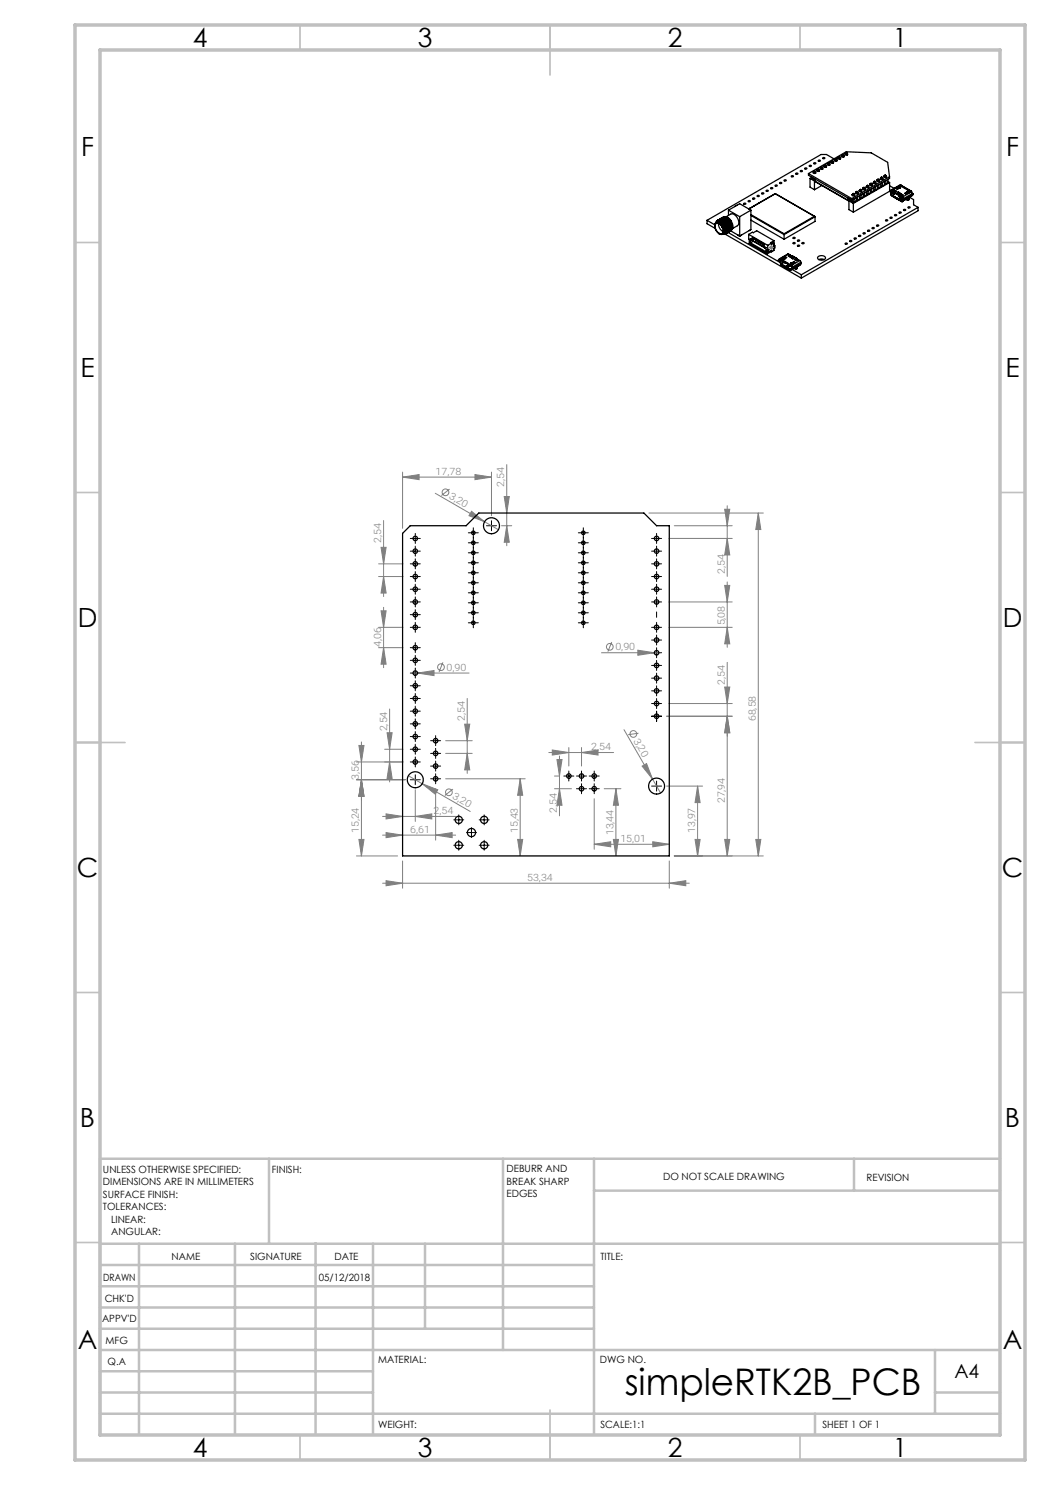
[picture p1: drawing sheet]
<svg xmlns="http://www.w3.org/2000/svg" width="210mm" height="297mm" viewBox="0 0 210 297" stroke-linecap="round" stroke-linejoin="round" font-family="sans-serif">
<g fill="none" stroke="#808080" stroke-width=".2">
<path d="M153.8 49.5h1M153.9 49.1l.7 .8M154.3 49v1M154.6 49.1l-.7 .8M80.5 95.4l3.3-.5v1zM80.5 94.4v11.3M80.5 95.4h17.8M87.1 98.7l12.6 7.2M89.9 97.8l-1.6 1.3M95 94.9l3.3 .5-3.3 .5zM98.3 94.4v8.7M100.8 99.3h1.1l-.5 3.3z"/>
<path d="M101.4 92.9v16.2M75.7 115.3h4.9M75.7 112.8h4.9M76.2 109.5h1l-.5 3.3zM76.7 104.1v15.2M76.7 115.3l.5 3.3h-1zM94.3 102.3l2.6 2-3.1-1.2zM100.3 105.1h2.1M101.4 105.1l.5 3.4h-1.1zM129.8 102.6h22.9M133.8 107.7h12.6M134.9 105.1h11.5"/>
<path d="M144.9 117.1h1.1l-.6 3.3zM144.9 101.8h1.1l-.6 3.3zM145.4 101.1v14.2M145.4 116.4v13.1M145.4 107.7l.6 3.3h-1.1zM151.7 102.6v68.6M151.7 102.6l.5 3.3h-1zM75.7 125.5h4.9M75.7 129.5h4.9M76.2 122.2h1l-.5 3.3zM76.7 121.5v12M76.7 129.5l.5 3.3h-1z"/>
<path d="M82.6 134.6h11.2M83.5 134.6l3.3-.5v1zM88.6 132.5l-.8 1.9M93.4 139.7v15M120.3 130.5h11.5M122.3 128.4l-.7 1.9M127.6 130l3.3 .5-3.3 .6zM133.8 125.5h12.6M133.8 120.4h12.6M144.9 137.4h1.1l-.6 3.3zM145.4 132.5v38.7M145.4 125.5l.6 3.3h-1.1z"/>
<path d="M71.3 152.4h9.3M71.3 155.9h9.8M71.8 149.1h1l-.5 3.3zM72.3 148.4v22.8M72.3 155.9l.5 3.4h-1zM76.9 149.9h3.7M77.4 146.6h1l-.5 3.3zM77.9 141.8v14.6M77.9 152.4l.5 3.3h-1zM81.7 155.1l12.4 7.2M83.1 157.9v6.4M84.4 156.7l3.2 1.3-.6 .8z"/>
<path d="M87.1 157.8v10.2M89.1 155.8h15.9M89.1 148.1h5.3M89.1 150.7h5.3M90.6 157.8l-1.6 1.3M92.9 144.8h1.1l-.6 3.3zM93.4 150.7l.6 3.3h-1.1zM104 155.8v15.4M104 155.8l.5 3.3h-1zM109.8 150.5h12.9M110.5 150l3.3 .5-3.3 .5zM110.9 157.7h3.4"/>
<path d="M110.9 155.2h.9M111.4 151.9h1l-.5 3.3zM111.9 151.2v12M111.9 157.7l.5 3.3h-1zM113.8 149.5v3.7M116.3 150.5l3.3-.5v1zM116.3 149.5v3.7M118.8 159.7v10.2M120.8 157.7h3.4M123.2 157.7v13.5M123.2 157.7l.5 3.3h-1zM124.8 145.9l5.7 9.9"/>
<path d="M127.7 146.6l-2.1 .3M128.4 153.2l.9-.5 1.2 3.1zM130.5 155.8l1.6 2.8M133.3 143.2h13.1M133.3 157.2h7.2M133.8 140.7h12.6M139.5 157.2v14M139.5 157.2l.5 3.3h-1zM145.4 143.2l.6 3.4h-1.1zM71.3 171.2h8.2M71.8 167.9h1l-.5 3.3zM76.5 176.6h61.4"/>
<path d="M76.5 163.3h14.7M76.5 167h14.6M77.2 176.1l3.3 .5-3.3 .6zM77.2 162.8l3.3 .5-3.3 .5zM77.2 166.5l3.3 .5-3.3 .5zM80.5 172.2v5.4M83.1 163.3l3.3-.5v1zM87.1 167l3.3-.5v1zM103.5 167.9h1l-.5 3.3zM118.8 168.9l3.3-.6v1.1zM118.8 168.9h15.1M122.7 167.9h1l-.5 3.3z"/>
<path d="M130.6 168.3l3.3 .6-3.3 .5zM133.9 176.6l3.3-.5v1.1zM133.9 172.2v5.4M139 167.9h1l-.5 3.3zM144.9 167.9h1.1l-.6 3.3zM151.2 167.9h1l-.5 3.3zM152.7 171.2h-17.8"/>
<circle cx="89.1" cy="98.5" r=".67"/>
<circle cx="88.2" cy="133.4" r=".67"/>
<circle cx="122" cy="129.4" r=".67"/>
<circle cx="89.8" cy="158.5" r=".67"/>
<circle cx="126.7" cy="146.8" r=".67"/>
</g>
<path d="M131.3 123.5v-1.1" fill="none" stroke="#000" stroke-width=".2" stroke-dasharray="15.2 1.3 1.3 1.3"/>
<g fill="none" stroke="#000" stroke-width=".2">
<path d="M82.1 117.8h2M82.1 115.3h2M82.1 112.8h2M82.1 110.2h2M82.1 107.7h2M83.1 106.7v2M83.1 109.2v2M83.1 111.8v2M83.1 114.3v2M83.1 116.8v2M83.1 119.4v2M93.7 112.6h2"/>
<path d="M93.7 114.6h2M93.7 116.6h2M93.7 118.6h2M93.7 108.6h2M93.7 106.6h2M93.7 110.6h2M94.7 105.6v20M97.3 105.1h2M98.3 104.1v2M115.7 112.6h2M115.7 114.6h2M115.7 116.6h2"/>
<path d="M115.7 118.6h2M115.7 108.6h2M115.7 106.6h2M115.7 110.6h2M116.7 105.6v20M130.3 117.8h2M130.3 115.3h2M130.3 112.8h2M130.3 110.2h2M130.3 107.7h2M131.3 106.7v2M131.3 109.2v2"/>
<path d="M131.3 111.8v2M131.3 114.3v2M131.3 116.8v2M131.3 119.4v2M82.1 125.5h2M82.1 120.4h2M82.1 139.7h2M82.1 137.2h2M82.1 134.6h2M82.1 132.1h2M82.1 129.5h2M82.1 122.9h2"/>
<path d="M83.1 121.9v2M83.1 124.5v2M83.1 128.5v2M83.1 131.1v2M83.1 133.6v2M83.1 136.2v2M83.1 138.7v2M93.7 124.6h2M93.7 122.6h2M93.7 120.6h2M115.7 124.6h2M115.7 122.6h2"/>
<path d="M115.7 120.6h2M130.3 138.2h2M130.3 135.6h2M130.3 133.1h2M130.3 130.5h2M130.3 128h2M130.3 125.5h2M130.3 120.4h2M131.3 124.5v2M131.3 127v2M131.3 129.5v2M131.3 132.1v2"/>
<path d="M131.3 134.6v2M131.3 137.2v2M131.3 139.7v2M82.1 155.9h2M82.1 149.9h2M82.1 152.4h2M82.1 147.3h2M82.1 144.8h2M82.1 142.2h2M83.1 141.2v2M83.1 143.8v2M83.1 146.3v2"/>
<path d="M83.1 148.9v2M83.1 151.4v2M83.1 154.9v2M86.1 155.8h2M86.1 153.2h2M86.1 150.7h2M86.1 148.1h2M87.1 147.1v2M87.1 149.7v2M87.1 152.2v2M87.1 154.8v2M112.8 155.2h2"/>
<path d="M113.8 154.2v2M115.3 157.7h2M115.3 155.2h2M116.3 154.2v2M116.3 156.7v2M117.8 157.7h2M117.8 155.2h2M118.8 154.2v2M118.8 156.7v2M130.3 157.2h2M130.3 140.7h2M130.3 143.2h2"/>
<path d="M131.3 142.2v2M131.3 156.2v2M90.8 169.1h2M90.8 164h2M91.8 163v2M91.8 168.1v2M93.3 166.5h2M94.3 165.5v2M95.8 169.1h2M95.8 164h2M96.8 163v2M96.8 168.1v2"/>
</g>
<g fill="none" stroke="#c0c0c0" stroke-width=".35">
<path d="M60 5v5M110 5v10M160 5v5M15 48.5h5M200 48.5h5M15 98.5h5M200 98.5h5M15 148.5h10M195 148.5h10M15 198.5h5M200 198.5h5M15 248.5h5"/>
<path d="M200 248.5h5M60 287v5M110 282v10M160 287v5"/>
</g>
<g fill="none" stroke="#c0c0c0" stroke-width=".5">
<path d="M53.8 231.8v17M100.6 231.8v38.2M118.8 231.8v55.2M118.8 238.1h81.2M170.8 231.8v6.3M200 231.8h-180v55.2M20 248.8h180M20 257.3h98.8M20 253h98.8M27.8 248.8v38.2M47 248.8v38.2M63.1 248.6v38.3"/>
<path d="M74.6 248.8v38.2M85 248.8v17M20 265.8h98.8M20 261.5h98.8M20 278.5h54.6M20 274.3h54.6M20 270h180M187 278.5h13M187 270v12.8M20 282.8h180M163 282.8v4.2"/>
</g>
<path d="M15 5h190v287h-190zM20 10h180v277h-180z" fill="none" stroke="#c0c0c0" stroke-width=".7"/>
<g fill="#808080">
<path d="M128.4 153.2l.9-.5 1.2 3.1z"/>
<path d="M94.3 102.3l2.6 2-3.1-1.2z"/>
<path d="M127.6 130l3.3 .5-3.3 .6z"/>
<path d="M83.5 134.6l3.3-.5v1z"/>
<path d="M84.4 156.7l3.2 1.3-.6 .8z"/>
<path d="M116.3 150.5l3.3-.5v1zM110.5 150l3.3 .5-3.3 .5zM83.1 163.3l3.3-.5v1zM77.2 162.8l3.3 .5-3.3 .5zM95 94.9l3.3 .5-3.3 .5zM80.5 95.4l3.3-.5v1zM87.1 167l3.3-.5v1zM77.2 166.5l3.3 .5-3.3 .5z"/>
<path d="M118.8 168.9l3.3-.6v1.1zM130.6 168.3l3.3 .6-3.3 .5z"/>
<path d="M77.2 176.1l3.3 .5-3.3 .6zM133.9 176.6l3.3-.5v1.1z"/>
<path d="M145.4 143.2l.6 3.4h-1.1zM144.9 137.4h1.1l-.6 3.3zM145.4 125.5l.6 3.3h-1.1zM144.9 117.1h1.1l-.6 3.3zM145.4 107.7l.6 3.3h-1.1zM144.9 101.8h1.1l-.6 3.3zM76.7 129.5l.5 3.3h-1zM76.2 122.2h1l-.5 3.3zM77.9 152.4l.5 3.3h-1zM77.4 146.6h1l-.5 3.3zM76.7 115.3l.5 3.3h-1zM76.2 109.5h1l-.5 3.3zM101.4 105.1l.5 3.4h-1.1zM100.8 99.3h1.1l-.5 3.3z"/>
<path d="M151.2 167.9h1l-.5 3.3zM151.7 102.6l.5 3.3h-1zM139 167.9h1l-.5 3.3zM139.5 157.2l.5 3.3h-1z"/>
<path d="M145.4 143.2l.6 3.4h-1.1zM144.9 167.9h1.1l-.6 3.3zM123.2 157.7l.5 3.3h-1zM122.7 167.9h1l-.5 3.3zM111.4 151.9h1l-.5 3.3zM111.9 157.7l.5 3.3h-1zM72.3 155.9l.5 3.4h-1zM71.8 167.9h1l-.5 3.3zM104 155.8l.5 3.3h-1zM103.5 167.9h1l-.5 3.3zM92.9 144.8h1.1l-.6 3.3zM93.4 150.7l.6 3.3h-1.1zM71.8 149.1h1l-.5 3.3zM72.3 155.9l.5 3.4h-1z"/>
</g>
<g fill="none" stroke="#000" stroke-width=".25">
<path d="M150.5 39.7l.2-.1 .3 .1-.3 .1zM151.4 39.1h.3l.2 .1-.3 .1zM152.3 38.6h.3l.2 .1-.3 .1zM153.2 38.1l.3-.1 .2 .2-.3 .1zM154.1 37.6l.3-.1 .2 .1-.3 .2zM155 37.1l.3-.1 .2 .1-.4 .1zM155.1 38.7v.1M155.1 38.7l7.9 4.6M155.1 38.7l-5.4 3.1M155.9 36.6l.2-.1 .3 .1-.3 .1zM156.8 36h.3l.2 .1-.4 .1zM158.3 35.2l.2-.1 .2 .2-.3 .1z"/>
<path d="M159.2 34.7l.3-.1 .1 .1-.3 .2zM160.1 34.2l.3-.1 .1 .1-.3 .1zM161 33.6h.2l.2 .1-.3 .1zM161.7 34.7v.3l8.7 5M161.7 34.7l8.7 5M161.7 34.7l7.5-4.3 5 .2 3.3 1.9 .4 2.9M161.9 33.1h.2l.2 .1-.3 .1zM162 35.7l.9 .5M162 35.7v1.7l.9 .5M162.3 35.4v.4l.5 .2M162.3 35.5l-.3 .2M162.7 34.4v.3h.4"/>
<path d="M162.7 34.4h.1M162.7 34.4l.2 .1 .2-.1M162.7 34.4v.1M162.8 32.6l.2-.1 .2 .2-.3 .1zM162.8 36h.1M162.8 35.7v.3M162.8 34.3l-.1 .1M162.8 34.3h.1M162.8 34.3h.2M162.9 34.3v.3M162.9 36.2v1.7M162.9 36.2l.1 .1"/>
<path d="M162.9 36.2l6.7 3.9M162.9 35.8v.4M162.9 36.2h.1M163 34.5l.1 .2M163 34.3h-.1M163 34.3l.1 .1M163.1 34.4l.1 .1-.1 .2M163.1 34.4v.1M163.4 34v.2h.4M163.4 34h.1M163.4 34l.2 .1 .2-.1M163.4 34v.1"/>
<path d="M163.5 33.8h.2M163.5 33.8l-.1 .2M163.5 33.8l.1 .1M163.6 33.9v.3M163.6 32.1l.3-.1 .2 .1-.2 .2zM163.7 34.1l.1 .1M163.7 33.8l-.1 .1M163.7 33.8l.1 .2M163.8 34l.1 .1-.1 .1M163.8 34v.1M164.1 33.6v.2h.4M164.1 33.6h.1"/>
<path d="M164.1 33.5l.2 .1 .2-.1M164.1 33.5v.2M164.2 33.4h.2M164.2 33.4l-.1 .1M164.2 33.4l.1 .1M164.3 33.5v.3M164.4 37.1l-1.5 .8M164.4 33.7l.1 .1M164.4 33.4l-.1 .1M164.4 33.4l.1 .1M164.5 33.6l.1 .1-.1 .1M164.5 33.5v.2"/>
<path d="M164.5 31.6l.3-.1 .2 .1-.3 .1zM164.8 33.2v.2h.4M164.8 33.2h.1M164.8 33.1l.2 .1 .2-.1M164.8 33.1v.2M164.9 33h.2M164.9 33l-.1 .1M164.9 33l.1 .1M165 33.1v.3M165.1 33.3l.1 .1M165.1 33l-.1 .1M165.1 33l.1 .1"/>
<path d="M165.2 33.2l.1 .1-.1 .1M165.2 33.1v.2M165.5 32.8v.2h.4M165.5 32.8h.1M165.5 32.7l.2 .1 .2-.1M165.5 32.7v.1M165.6 32.6l-.1 .1M165.6 32.6l.1 .1M165.6 32.6h.2M165.7 32.7v.2M165.8 32.9l.1 .1M165.8 32.6l-.1 .1"/>
<path d="M165.8 32.6l.1 .1M165.9 32.8l.1 .1-.1 .1M165.9 32.7v.1M166.3 32.3l-.2 .2 .1 .1h.4M166.3 32.3l.1 .1 .2-.1M166.3 32.3v.1M166.3 32.2h.2M166.3 32.2v.1M166.3 32.2l.1 .1M166.4 32.3v.2M166.5 32.5l.1 .1M166.5 32.2l-.1 .1"/>
<path d="M166.5 32.2l.1 .1M166.6 32.3l.1 .2-.1 .1M166.6 32.3v.1M166.8 31.8l-1.5-.9h-1.1l-22.8 13.2M167 31.9l-.2 .2 .1 .1h.4M167 31.9l.1 .1 .2-.1M167 31.9v.1M167 31.8h.2M167 31.8v.1M167 31.8l.1 .1M167.1 31.9v.2M167.2 32l.1 .2"/>
<path d="M167.2 31.8l-.1 .1M167.2 31.8l.1 .1M167.3 31.9l.1 .2-.1 .1M167.3 31.9v.1M167.6 31.5v.3h.5M167.7 31.5h-.1M167.7 31.5l.1 .1 .2-.1M167.7 31.5v.1M167.7 31.4h.2M167.7 31.4v.1M167.7 31.4l.1 .1M167.8 31.5v.2"/>
<path d="M167.9 31.6l.2 .2M167.9 31.4l-.1 .1M167.9 31.4l.1 .1M168 31.5l.1 .2v.1M168 31.5v.1M168.3 31.1v.3h.5M168.3 31.1h.1M168.4 31.1h-.1M168.4 31.1l.2 .1 .1-.1M168.4 31.1v.1M168.4 31h.3M168.4 31v.1"/>
<path d="M168.4 31h.2M168.6 31v.3M168.6 31.2l.2 .2M168.7 31h-.1M168.7 31v.1M168.7 31.1l.1 .2v.1M168.7 31.1v.1M169 30.7v.3h.5M169 30.7h.1M169.1 30.7h-.1M169.1 30.7l.2 .1 .1-.1M169.1 30.7v.1"/>
<path d="M169.2 30.6h.2M169.2 30.6l-.1 .1M169.2 30.6h.1M169.3 30.6v.3M169.3 30.8l.2 .2M169.4 30.6h-.1M169.4 30.6v.1M169.4 30.7l.2 .2-.1 .1M169.4 30.7v.1M169.6 39.6v.5M170 39.8l-.4 .3M170 39.9l-.4 .2"/>
<path d="M170.1 39.9v.4l.4 .2M170.1 40l-.3 .2M170.4 39.7v.3M170.5 38.9l-.1 .1 .1 .1h.4M170.5 38.9l.2 .1 .1-.1M170.5 38.9v.1M170.5 39.9v.6M170.6 38.7l.1 .1M170.6 38.7h.2M170.6 38.7l-.1 .2M170.7 38.8v.3M170.8 39l.1 .1"/>
<path d="M170.8 38.7l-.1 .1M170.8 38.7v.2M170.8 39.8v.7M170.8 38.9l.2 .1-.1 .1M170.8 38.9v.1M171.2 38.5v.2h.4M171.2 38.5h.1M171.2 38.4l.2 .1 .2-.1M171.2 38.4v.2M171.2 39.5v.8l-.4 .2M171.3 38.3h.2M171.3 38.3l-.1 .1"/>
<path d="M171.3 38.3l.1 .1M171.4 38.4v.3M171.5 38.6l.1 .1M171.5 38.3l-.1 .1M171.5 38.3l.1 .1M171.5 39.4v.7M171.6 38.5l.1 .1-.1 .1M171.6 38.4v.2M171.9 38.1v.2h.4M171.9 38.1h.1M171.9 38l.2 .1 .2-.1M171.9 38v.2"/>
<path d="M171.9 39.7h.3M171.9 39.1v.7l-.4 .3M172 37.9h.2M172 37.9l-.1 .1M172 37.9l.1 .1M172.1 38v.3M172.2 38.2l.1 .1M172.2 37.9l-.1 .1M172.2 37.9l.1 .1M172.2 39v.7M172.3 38.1l.1 .1-.1 .1M172.3 38v.2"/>
<path d="M172.6 37.7v.2h.4M172.6 37.6l.2 .1 .2-.1M172.6 37.7h.1M172.6 37.6v.1M172.7 38.7v.7l-.5 .3M172.7 39.3h.2M172.7 37.5h.2M172.7 37.5l-.1 .1M172.7 37.5l.1 .1M172.8 37.6v.2M172.9 37.8l.1 .1M172.9 37.5l-.1 .1"/>
<path d="M172.9 37.5l.1 .1M172.9 38.6v.7M173 37.7l.1 .1-.1 .1M173 37.6v.1M173.3 37.3v.2h.4M173.3 37.2l.2 .1 .2-.1M173.3 37.2v.1M173.4 38.3v.7l-.5 .3M173.4 38.9h.2M173.4 37.1h.2M173.4 37.1l-.1 .1M173.4 37.1l.1 .1"/>
<path d="M173.5 37.2v.2M173.6 37.4l.1 .1M173.6 37.1l-.1 .1M173.6 37.1l.1 .1M173.6 38.2v.7M173.7 37.2l.1 .2-.1 .1M173.7 37.2v.1M174 36.8l-.1 .2 .1 .1h.4M174 36.8l.2 .1 .2-.1M174 36.8v.1M174.1 37.9v.7l-.5 .3M174.1 38.5h.2"/>
<path d="M174.1 36.7h.2M174.1 36.7l-.1 .1M174.1 36.7l.1 .1M174.2 36.8v.2M174.3 36.9l.1 .2M174.3 36.7l-.1 .1M174.3 36.7l.1 .1M174.3 37.7v.8M174.4 36.8l.1 .2-.1 .1M174.4 36.8v.1M174.7 36.4l-.1 .2 .1 .1h.4M174.7 36.4l.2 .1 .2-.1"/>
<path d="M174.7 36.4v.1M174.8 37.5v.7l-.5 .3M174.8 38h.3M174.8 36.3l.1 .1M174.8 36.3l-.1 .1M174.8 36.3h.2M174.9 36.4v.2M175 36.5l.1 .2M175 36.3l-.1 .1M175 36.3l.1 .1M175.1 37.3v.7M175.1 36.4l.1 .2-.1 .1"/>
<path d="M175.1 36.4v.1M175.4 36v.3h.4M175.4 36h.1M175.4 36l.2 .1 .2-.1M175.4 36v.1M175.5 37.1v.7l-.4 .2M175.5 37.6h.3M175.5 35.9h.1M175.5 35.9h.2M175.5 35.9l-.1 .1M175.6 35.9v.3M175.7 36.1l.1 .2"/>
<path d="M175.7 35.9h-.1M175.7 35.9l.1 .1M175.8 36.9v.7M175.8 36l.1 .2-.1 .1M175.8 36v.1M176.1 35.6v.3h.4M176.1 35.6h.1M176.2 35.6l.1 .1 .2-.1M176.2 35.6h-.1M176.2 35.6v.1M176.2 36.7v.7l-.4 .2M176.2 37.2h.3"/>
<path d="M176.2 35.5h.1M176.2 35.5h.2M176.2 35.5v.1M176.3 35.5v.3M176.4 35.7l.1 .2M176.4 35.5h-.1M176.4 35.5l.1 .1M176.5 36.5v.7M176.5 35.6l.1 .2-.1 .1M176.5 35.6v.1M176.8 35.2v.3h.4M176.8 35.2h.1"/>
<path d="M176.9 35.2l.1 .1 .2-.1M176.9 35.2h-.1M176.9 35.2v.1M176.9 36.3v.7l-.4 .2M176.9 36.8h.3M176.9 35.1h.2M176.9 35.1v.1M176.9 35.1h.1M177 35.1v.3M177.1 35.3l.1 .2M177.1 35.1h-.1M177.1 35.1l.1 .1"/>
<path d="M177.2 36.1v.7M177.2 35.2l.1 .1-.1 .2M177.2 35.2v.1M177.6 35.9v.7l-.4 .2M177.6 36.3l.3 .2M177.9 35.4l-7.5 4.3M177.9 35.4v.3l-7.5 4.3M177.9 36.5v1.8l-7.2 4.1M177.9 36.5l-7.2 4.2M177.9 37.2l.9 .5M178.2 38.7v.1M178.2 38.7l.1 .1"/>
<path d="M178.2 38.3l.4 .1M178.2 38.5v.1M178.2 38.1v.5h.4M178.2 38.3h.1M178.2 38.5h.1M178.2 38.6h.1M178.2 38.8h.1M178.3 39.1l.4 .2M178.3 39.1l.3 .2M178.3 38.8v.3M178.3 38.1h-.2l.1 .6M178.3 38.1l.3 .2"/>
<path d="M178.4 38.7l-.1 .1M178.4 38.7l.2 .1M178.6 38.6l.1 .2M178.6 38.6l-.2 .1M178.6 38.5l.3 .2M178.6 38.4v.1M178.6 38.4h.1M178.6 38.4l.2 .2M178.6 38.3h.1M178.6 39.3v-.1l1.4 .8M178.7 38.3l.1 .2M178.7 38.5h-.1"/>
<path d="M178.7 38.8h-.1M178.8 38.6h.1M178.8 39.3h-.2M178.8 38.5h.1M178.8 38.5v.1M178.8 39.4v.1M178.8 39.4l.1 .1M178.8 38.1h.1M178.9 38.1h.1M178.9 38.1l-.3 .2M178.9 38.6v.2h-.3M178.9 38.6l.8 .5"/>
<path d="M178.9 38.7l-.2 .1M178.9 38.6h.1M178.9 39.5h.1M178.9 38.1l.2 .3M178.9 38.1l-.2 .2M178.9 39.4h-.1M178.9 38l.4 .3-.3 .2M178.9 38l-.1 .1M178.9 38.1l.3 .2M178.9 38v.1M178.9 38.1v.1M179 38.5l-.1 .1"/>
<path d="M179 38.5l.8 .5M179 39.4l-.1 .1M179 38.3l.1 .1M179 39.6h.1M179.1 39.6v.1M179.1 39.5l-.1 .1M179.2 39.6h-.1M179.3 39.7l.1 .1M179.3 39.7v.1M179.4 39.8h.1M179.4 39.6l-.1 .1M179.5 39.7l-.1 .1"/>
<path d="M179.5 38.5l.2-.1 .3 .2-.2 .1zM179.5 39.8l.1 .1M179.5 39.8v.1M179.6 39.9h.1M179.6 39.8h-.1M179.6 38.5l.2 .1M179.6 38.5h.1M179.7 37.5h.1M179.7 38.4l-.1 .1M179.7 39.8l-.1 .1M179.7 37.4l-.5 .3 .3 .1 .4-.2M179.7 37.4h.1"/>
<path d="M179.7 37.4v.2l-.3 .2M179.7 40h.1M179.7 39.3l.3 .3M179.7 39.1v.2M179.8 37.4v.1M179.8 37.4l.1-.1 .1 .2M179.8 37.4l.2 .1M179.8 37.4h.1M179.8 39l-.1 .1M179.8 39.9l-.1 .1M179.8 37.5l.3 .1M179.8 37.5h.1"/>
<path d="M179.9 39.2l-.2 .1M179.9 39.2v.1M179.9 39.1h.1M179.9 37.6h.1M179.9 37.5v.1M179.9 37.6l-.5 .2M179.9 37.5h.1M179.9 39.3l.2 .2M179.9 39.3l.4 .2v-.2M179.9 40h-.1M180 37.1l-1.8 .9M180 37.1l-1.7 1"/>
<path d="M180 37.1l2.2 1.3M180 39.6l.2 .1M180 40v.1M180 39.2l.1 .1M180 37.5h.1M180 37.5v.1M180.1 37.6h-.1M180.1 37.6h.1M180.1 37.4v.1M180.1 39.3h.1M180.1 37.5h-.1M180.1 37h.1"/>
<path d="M180.1 37l-.1 .1M180.1 37l2.1 1.2M180.1 39.5l.2 .1M180.1 39.5l-.1 .1M180.1 38.9l-.2 .2M180.1 38.9l.2 .2M180.1 38.9v.2M180.2 37h.1M180.2 37l2.1 1.3M180.2 39.2l.4 .2M180.2 39.2h-.2M180.2 39.7l.2 .3"/>
<path d="M180.2 38.8l.4 .2h-.1M180.2 38.9l-.3 .2M180.2 38.9l.3 .1M180.2 38.8l-.4 .2M180.2 38.8v.1M180.2 39.3l.4 .3v.4l-.1 .1M180.2 39.3h-.1M180.3 39.3h.1M180.3 39.6l.2 .4M180.3 39.6l-.1 .1M180.5 39l-.6 .2M180.5 39l-.3 .2"/>
<path d="M180.5 40h-.1M180.5 40v.2h.1M180.6 39.4l.1 .3M180.6 39.9v.1M180.7 39.7v.3M181.1 39.9l-.3 .2M181.2 39.9l.3 .1M181.3 39.8l.2 .1M181.3 38.6h.1M181.3 38.6l.1 .1M181.3 38.6l-.2 .2M181.4 38.5v.1"/>
<path d="M181.4 38.4l-.5 .3 .3 .1 .5-.3M181.4 38.5h.1M181.4 38.5l-.4 .2M181.4 38.4v.1M181.4 38.7h.1M181.4 38.6h-.1M181.4 38.6v.1M181.4 39.6l-.7 .6M181.4 39.6l-.7 .4M181.4 38.3v.1M181.4 38.3v.2M181.4 39.5l.4 .3"/>
<path d="M181.4 39.5h.1M181.4 38.3h.2l.1 .1M181.4 38.3l.3 .2M181.4 38.3l.1 .1M181.5 38.4h-.1M181.5 39.9h.1M181.5 39.9v.1M181.5 38.4l.2 .1M181.5 38.4l-.1 .1M181.6 39.5h.1M181.6 39.9v.1M181.7 38.5h.1"/>
<path d="M181.7 38.5v.1M181.7 38.4v.1M181.7 38.4l.1 .1M181.7 38.3l.1 .2M181.8 38.5h-.1M181.8 39.9l-.2 .1M181.8 39.8l-.2 .1M181.8 39.9h.1M181.8 39.8v.1M181.9 39.4l.8 .5v1.1l.9 .5M181.9 39.3v.2M181.9 39.3l-.5 .3"/>
<path d="M182.2 38.2v.2M182.2 38.2l.1 .1M182.2 38.4l.2 .3M182.2 38.4l-1.6 1M182.2 38.4h.1M182.3 38.5h.1M182.3 38.3v.1M182.3 38.4v.1M182.4 38.7h.1M182.4 39.1l-.9 .5M182.4 38.7l-1.7 1M182.4 38.7v.4"/>
<path d="M182.4 39.1l-.5 .2M182.4 38.8h.1M182.5 38.8l.1 .1M182.5 38.7l.1 .1M182.5 38.7v.1M182.6 38.9l-.2 .1M182.6 38.9h.1M182.6 38.8v.1M141.4 44.1v.6l1.6 1M141.4 44.1l1.5 .9M142.9 45.2a.64 .64 0 0 1 .5-.8 .64 .64 0 0 1 .7 .4 1.5 1.5 0 0 1 .4 2.1l-.7-.1M143.1 44.7a1.1 1.1 0 0 1 1.5 .9 .8 .8 0 0 1-.4 1.3 1.68 1.68 0 0 1-1.1-2.2z"/>
<path d="M143.2 44.8a1.3 1.3 0 0 1 1.4 1.5 .58 .58 0 0 1-.5 .5 .58 .58 0 0 1-.6-.4 1.37 1.37 0 0 1-.3-1.6zM143.4 44.1a1.85 1.85 0 0 1 2 2.4l-.3 .3M143.5 44.1a1.98 1.98 0 0 1 1.8 2.6l-.6 .1M143.5 44.1l-.4 .5M143.5 44.1v.2M143.5 44.3a1.77 1.77 0 0 1 1.6 2.1M143.5 44.3l.6 .1M143.6 44.1a1.31 1.31 0 0 1 1.8 .9 1.08 1.08 0 0 1-.2 1.7M143.7 44h.1M143.7 44a1.62 1.62 0 0 1 1.9 1.3 1.12 1.12 0 0 1-.2 1.3M143.7 44.7a1.73 1.73 0 0 0 .9 1.6M143.8 43.9a1.31 1.31 0 0 1 1.8 1 1.08 1.08 0 0 1-.1 1.7"/>
<path d="M143.9 43.8h.1M143.9 43.8a1.62 1.62 0 0 1 1.9 1.4 1.12 1.12 0 0 1-.2 1.3M144.1 43.8a1.31 1.31 0 0 1 1.8 .9 1.08 1.08 0 0 1-.2 1.7M144.1 44.5a1.59 1.59 0 0 1 .7 2.2l-.3 .1M144.1 44.5l-.5-.2-.4 .2M144.1 44.4l.2 .2a2.05 2.05 0 0 1 .7 2.1l-.5 .1M144.1 44.4v.1M144.1 43.7a1.3 1.3 0 0 1 1.7 .9 1.33 1.33 0 0 1 .1 1.8M144.3 45.2l.2 .4M144.3 43.6a1.31 1.31 0 0 1 1.8 1 1.08 1.08 0 0 1-.1 1.7M144.4 43.6a1.3 1.3 0 0 1 1.7 .8 1.32 1.32 0 0 1 0 1.8M144.6 43.5a.92 .92 0 0 1 1.2 .2l.4 .4"/>
<path d="M144.6 43.9v.2M144.6 43.4a1.33 1.33 0 0 1 1.6 .7M145 46.8l15.3 8.8M145.1 46.8h.1M145.2 43.3l.9-.5a1.54 1.54 0 0 1 1.4 2.3l-1 .6M145.4 46.6v.1M145.6 46.5l10.4 6M145.7 42l2.2 1.3M145.7 42l2.2-1.3 2.3 1.3M145.7 42v1.1M146.1 46.2h.1M146.1 46.2l1.8 1"/>
<path d="M146.2 44.1l.1 .2a1.35 1.35 0 0 1 0 1.7M147.4 41l-.5 .3M147.6 47l.3 .2M147.6 47v.1M147.9 43.3v3.9M148.2 47v.1M148.3 47l-.3 .2M148.7 40.7l.3-.1 .2 .1-.3 .2zM149.6 40.2l.3-.1 .2 .1-.3 .1zM149.7 46.9l.2 1.9M149.7 46.9l3.8 2.2M149.7 46.9l1.6-.7 3.5 1.9"/>
<path d="M149.9 48.8l3.5 2M149.9 48.7v.1M150 41.6l-.1 .1M150 46h.1M150.1 46l-.3 .1M150.1 48.6v-.9l.2 .1v.2l2.7 1.6M150.1 48.6l3.1 1.8v-.9M150.2 44l6.6 3.9M150.2 42l-2.3 1.3M150.2 42v3.9l-2.3 1.3M150.2 42.9l6.6 3.9M150.2 43.1l6.6 3.8"/>
<path d="M150.5 47.5l2.3 1.3v.6l-2.3-1.4zM150.6 48.3l-.5 .3M150.9 41.1l-.1 .1M151 47.8l-.5 .2M151.1 47.9v.2l1.6 .9M151.1 47.9l1.6 .9M151.2 47.9h-.1M151.8 40.6l-.1 .1M152.7 48.8v.2M152.8 48.8h-.1M152.8 48.9l-.1 .1M153.2 49.5l-.2-.1v.2"/>
<path d="M153.2 49.5l-.2 .1M153.5 49.1v.9M153.5 50l-.1-.1v.9M153.5 50l.3-.1v.5M153.7 49.9l.1 .5M154.2 50.2v.1l-.8 .5M154.2 50.3h.1M154.3 48.6l-.8 .5M154.3 50.3v-.2l-.5 .3M154.8 48.6l-.5 .3v-.3M154.8 48.6v.7l.2-.1M154.8 48.6l-.2-.1-.3 .2"/>
<path d="M154.8 48.1v1M154.8 48.1l-.7 .4 .2 .1M154.8 49.1h.1M154.8 49.1l.2 .1M155 49.2v.4l-.2 .1-.1 .4-.4 .2M155.7 52.1l.2 .1M155.8 52l-.1 .1M155.8 52h.1M155.8 51.9l-.1 .1M155.8 51.9v.1M155.8 51.9h.1M155.9 51.9l.1 .1"/>
<path d="M155.9 52.2l.3 .7M155.9 52v.2M156 51.9h.1M155.9 51.9h.1M155.9 52h.1M155.9 52.2h.1M155.9 52l.1 .2M156 52.2v.1M156 52h-.1M156 52.2h-.1M156 51.9l2.1 1.2M156 51.9l2.2 1.3"/>
<path d="M156 51.9v.1M156 52.3l.2 .4M156 51.7l-.1 .2M156 51.7h.1M156 51.7l-.1 .1M156.1 51.7l2.1 1.3M156.1 51.7l-.1 .2M156.2 52.7l.1 .1M156.2 52.9v.1l.8 .5M156.2 52.9l1.8 1M156.3 52.1l-.3 .1M156.3 52.8h.1"/>
<path d="M156.3 52.8l-.1 .1M156.3 52.8l1.8 1M156.4 52.1l-.4 .2M156.5 51.8h.1M156.5 51.6v.2M156.5 51.6v.1M156.5 51.6h.1M156.5 51.7h.2M156.5 51.7v.1M156.6 51.6l.2 .2M156.6 52.3l.1 .1M156.6 51.6h-.1"/>
<path d="M156.6 51.6h.1M156.6 51.6v.1M156.7 51.7l.1 .1M156.7 51.7l-.1 .1M156.7 51.6v.1M156.7 52.4l.1 .1M156.7 52.4l-.5 .3M156.7 52.5h.1M156.8 51.8h-.2M156.8 52.5h.1M156.8 52.5l-.5 .3M156.8 51.8h.1"/>
<path d="M156.8 46.8v.1M156.8 46.9v1M156.9 51.6v.1M156.9 51.7l.1 .1M156.9 51.7v.1M156.9 52.5h.1M157 51.8h-.2M157 51.8h.1M157 53.5h.1M157 51.6v.1M157 51.6h.1M157.1 53.4l-.1 .1"/>
<path d="M157.1 53.4h.1M157.1 53.4l.7 .6M157.1 51.4l.2 .1-.4 .2M157.1 51.5l-.4 .2M157.1 51.4l-.4 .2M157.1 51.5l.1 .1M157.1 51.4v.1M157.2 51.5l-.2 .1M157.4 53.2h.1M157.4 53.2l.2 .1M157.4 53.2l-.3 .2M157.5 53.2h.1"/>
<path d="M157.6 53.3h.1M157.7 53.3h.1M157.7 50.8l-1.8 .9M157.7 50.8l.3 .2M157.7 50.8l-1.6 1M157.8 51.1l-.1 .1 .4 .2 .3-.2M157.8 51.1h.1M157.8 51.1v.1M157.8 51.2l.2 .2M158 53.9l-.2 .1M158 53.9v.1M158 53.9h.1"/>
<path d="M158 54h-.1M158 51h.1M158 51l-.2 .1M158 53.8v.1M158.1 53.9l.1 .1M158.1 53.8v.1M158.1 53.8h-.1M158.1 53.9l-.1 .1M158.1 53.1l-.4 .2M158.1 51l.2 .3M158.1 51l-.3 .2M158.1 53.1l.1 .1"/>
<path d="M158.2 53h.1M158.2 53l-.1 .1M158.2 52.7l.1 .1M158.2 52.6v.1M158.2 53.2h.1M158.2 52.6h.1M158.2 52.6l.3 .1M158.2 52.6l.1 .1M158.3 53l-.1 .2M158.3 53v.1M158.3 51.6l.3 .2M158.3 52.5l-.1 .1"/>
<path d="M158.3 52.5v.1M158.3 53.2h-.1M158.3 53.2l.1 .2M158.3 53.1l.2 .3M158.3 53.1v.1M158.3 53.2h.1M158.3 52.7h.2M158.3 52.7v.1M158.3 52.6h.1M158.4 53.4v.3M158.4 53.7h.1M158.4 53.4v.1"/>
<path d="M158.4 53.7l-.3 .1M158.4 53.5v.1h.1M158.4 53.4h.1M158.4 53.9l1.9 1.1M158.4 52.8h-.1M158.4 51.2l1 .5M158.4 51.2l.9 .5M158.5 52.7l-.1 .1M158.5 52.7h.1M158.5 51.5v.1M158.5 51.5l.3 .2-.2 .1M158.5 51.5l-.2 .1"/>
<path d="M158.5 51.6l.2 .1M158.5 51.6h-.1M158.5 52.8h-.1M158.5 52.8h.1M158.5 53.7l-.3 .3M158.5 53.4h.1M158.5 53.4v.1M158.5 53.5v.1M158.5 53.5h-.1M158.5 53.7h-.1M158.5 53.7h.1M158.5 53.6v.1"/>
<path d="M158.6 52.8h-.1M158.6 52.7h.1M158.6 52.7v.1M158.6 52.7l-.1 .1M158.6 48.6l.3-.1 .1 .1-.3 .1zM158.6 47.5h.3l.1 .1-.3 .1zM158.8 52.3l.2 .2-.4 .2M158.8 52.3l-.5 .3M158.8 52.3v.1M158.8 52.4l-.4 .3M158.8 52.4l.1 .1M158.8 53.6l.3 .2"/>
<path d="M158.8 52.5l-.3 .2M158.9 53.6l.2 .1M158.9 53.6l-.2 .1M158.9 53.6l-.7 .4M159 53.4l-.1 .2M159 53.4l-.5 .3M159.1 53.3l.3 .3M159.1 53.3h.1M159.1 53.7h.1M159.1 53.8h.1M159.1 53.7v.1M159.2 53.2h.1"/>
<path d="M159.2 52.1h.1M159.2 53.7v.1M159.3 51.8h.1M159.3 52h.1M159.3 51.8l-.3 .2M159.3 51.7l-.4 .2 .5 .2M159.3 51.7l.1 .2M159.3 52l-.1 .1M159.4 52.1h-.2M159.4 51.9l-.1 .1M159.4 51.9v.1M159.4 53.6l-.2 .1"/>
<path d="M159.4 53.6v.1M159.4 53.7l-.2 .1M159.5 49.1l.2-.1 .2 .1-.3 .2zM159.5 48.1l.3-.1 .1 .1-.3 .1zM159.5 53.1l-.5 .3M159.6 51.9l-.3 .1M159.6 51.9l.4 .2M159.6 51.9l-.2 .2M159.7 53.1l-.4 .3-.2-.1M159.8 53.2h-.2M159.8 53.1v.1M159.8 53.1h-.1"/>
<path d="M160 52.1l.2 .3M160 52.1l-1.7 1M160 52.9l-.2 .3M160.1 52.9l-.1 .1M160.2 52.8l-.7 .4v-.1M160.2 52.4l-1.7 1M160.2 52.4v.4M160.2 52.8l-.7 .3M160.3 55v.6M160.4 48.6l.3-.1 .1 .1-.3 .1zM163 43.3h-.1l-6.1 3.5M163 43.3l-6.2 3.6"/>
<path d="M163 43.3v1l-6.2 3.6M163.6 51.4a.96 .96 0 0 1 1.5 .2 .88 .88 0 0 1-.8 .4 .88 .88 0 0 1-.8-.5zM163.8 51.9l.4-.1 .7 .1M169 48.7l.3-.1 .2 .1-.3 .2zM169.6 40.1h.1M169.8 40.2l.9 .5M169.8 40.2v1.7l.9 .5M169.9 48.2l.3-.1 .2 .1-.3 .1zM170.5 40.5h.3M170.7 40.7v1.7M170.8 47.6h.2l.3 .1-.3 .1zM171.2 40.1h.3"/>
<path d="M171.7 47.1h.3l.2 .1-.3 .1zM172.6 46.6l.2-.1 .3 .2-.3 .1zM173.5 46.1l.3-.1 .2 .1-.4 .2zM174.4 45.6l.3-.1 .2 .1-.4 .1zM175.3 45.1l.3-.1 .2 .1-.4 .1zM177.1 44l.3-.1 .2 .2-.4 .1zM178 43.5l.3-.1 .1 .1-.3 .2zM178.9 43l.2-.1 .2 .1-.3 .1zM179.8 42.5l.3-.1 .1 .1-.3 .1zM179.8 40v.1M180 40.1l.4 .3M180 40.1l.4 .2"/>
<path d="M180.4 40v.3M180.5 40.1l.2 .1M180.6 40h.1M180.6 40l-.1 .1M180.6 40.2l-.2 .1M180.7 40.2h.1M180.7 40.2h-.1M180.7 41.9h.3l.1 .1-.3 .1zM180.7 40v.2M180.8 40.1h.1M181.5 40h.1M181.6 41.4h.3l.1 .1-.3 .1z"/>
<path d="M183.6 41.5v.6l-23.3 13.5M183.6 41.5l-23.3 13.5M82 105.1h11.2l2.6-2.5h33l2.5 2.5h2.6v66.1h-53.4v-64.5z"/>
<circle cx="83.1" cy="115.3" r=".45"/>
<circle cx="83.1" cy="107.7" r=".45"/>
<circle cx="83.1" cy="110.2" r=".45"/>
<circle cx="83.1" cy="112.8" r=".45"/>
<circle cx="83.1" cy="117.8" r=".45"/>
<circle cx="94.7" cy="112.6" r=".35"/>
<circle cx="94.7" cy="116.6" r=".35"/>
<circle cx="94.7" cy="118.6" r=".35"/>
<circle cx="94.7" cy="110.6" r=".35"/>
<circle cx="94.7" cy="108.6" r=".35"/>
<circle cx="94.7" cy="114.6" r=".35"/>
<circle cx="94.7" cy="106.6" r=".35"/>
<circle cx="98.3" cy="105.1" r="1.6"/>
<circle cx="116.7" cy="112.6" r=".35"/>
<circle cx="116.7" cy="118.6" r=".35"/>
<circle cx="116.7" cy="116.6" r=".35"/>
<circle cx="116.7" cy="110.6" r=".35"/>
<circle cx="116.7" cy="108.6" r=".35"/>
<circle cx="116.7" cy="114.6" r=".35"/>
<circle cx="116.7" cy="106.6" r=".35"/>
<circle cx="131.3" cy="115.3" r=".45"/>
<circle cx="131.3" cy="107.7" r=".45"/>
<circle cx="131.3" cy="112.8" r=".45"/>
<circle cx="131.3" cy="110.2" r=".45"/>
<circle cx="131.3" cy="117.8" r=".45"/>
<circle cx="83.1" cy="132.1" r=".45"/>
<circle cx="83.1" cy="125.5" r=".45"/>
<circle cx="83.1" cy="122.9" r=".45"/>
<circle cx="83.1" cy="129.5" r=".45"/>
<circle cx="83.1" cy="134.6" r=".45"/>
<circle cx="83.1" cy="137.2" r=".45"/>
<circle cx="83.1" cy="139.7" r=".45"/>
<circle cx="83.1" cy="120.4" r=".45"/>
<circle cx="94.7" cy="124.6" r=".35"/>
<circle cx="94.7" cy="122.6" r=".35"/>
<circle cx="94.7" cy="120.6" r=".35"/>
<circle cx="116.7" cy="124.6" r=".35"/>
<circle cx="116.7" cy="122.6" r=".35"/>
<circle cx="116.7" cy="120.6" r=".35"/>
<circle cx="131.3" cy="125.5" r=".45"/>
<circle cx="131.3" cy="130.5" r=".45"/>
<circle cx="131.3" cy="133.1" r=".45"/>
<circle cx="131.3" cy="128" r=".45"/>
<circle cx="131.3" cy="120.4" r=".45"/>
<circle cx="131.3" cy="135.6" r=".45"/>
<circle cx="131.3" cy="138.2" r=".45"/>
<circle cx="83.1" cy="155.9" r="1.6"/>
<circle cx="83.1" cy="144.8" r=".45"/>
<circle cx="83.1" cy="152.4" r=".45"/>
<circle cx="83.1" cy="142.2" r=".45"/>
<circle cx="83.1" cy="149.9" r=".45"/>
<circle cx="83.1" cy="147.3" r=".45"/>
<circle cx="87.1" cy="148.1" r=".45"/>
<circle cx="87.1" cy="153.2" r=".45"/>
<circle cx="87.1" cy="150.7" r=".45"/>
<circle cx="87.1" cy="155.8" r=".45"/>
<circle cx="113.8" cy="155.2" r=".45"/>
<circle cx="116.3" cy="157.7" r=".45"/>
<circle cx="116.3" cy="155.2" r=".45"/>
<circle cx="118.8" cy="155.2" r=".45"/>
<circle cx="118.8" cy="157.7" r=".45"/>
<circle cx="131.3" cy="157.2" r="1.6"/>
<circle cx="131.3" cy="143.2" r=".45"/>
<circle cx="131.3" cy="140.7" r=".45"/>
<circle cx="91.8" cy="164" r=".73"/>
<circle cx="91.8" cy="169.1" r=".73"/>
<circle cx="94.3" cy="166.5" r=".82"/>
<circle cx="96.8" cy="164" r=".73"/>
<circle cx="96.8" cy="169.1" r=".73"/>
</g>
<text font-size="7.3" x="124.9" y="278.9">simpleRTK2B_PCB</text>
<g font-size="5.3">
<text x="38.5" y="9.5">4</text>
<text x="83.5" y="9.5">3</text>
<text x="133.6" y="9.5">2</text>
<text x="178.6" y="9.5">1</text>
<text x="16.2" y="31.2">F</text>
<text x="201.2" y="31.2">F</text>
<text x="16.1" y="75.5">E</text>
<text x="201.1" y="75.5">E</text>
<text x="15.5" y="125.5">D</text>
<text x="200.5" y="125.5">D</text>
<text x="15.4" y="175.5">C</text>
<text x="200.4" y="175.5">C</text>
<text x="16" y="225.5">B</text>
<text x="201" y="225.5">B</text>
<text x="15.5" y="269.7">A</text>
<text x="200.5" y="269.7">A</text>
<text x="38.5" y="291.5">4</text>
<text x="83.5" y="291.5">3</text>
<text x="133.6" y="291.5">2</text>
<text x="178.6" y="291.5">1</text>
</g>
<text font-size="3.9" x="190.9" y="275.5">A4</text>
<g font-size="2" fill="#808080">
<text x="87.1" y="94.9">17,78</text>
<text x="89.7" y="99.6" transform="rotate(30 89.7 99.6)">3,20</text>
<text x="100.9" y="97.4" transform="rotate(-90 100.9 97.4)">2,54</text>
<text x="76.2" y="108.6" transform="rotate(-90 76.2 108.6)">2,54</text>
<text x="144.9" y="114.8" transform="rotate(-90 144.9 114.8)">2,54</text>
<text x="144.9" y="125.1" transform="rotate(-90 144.9 125.1)">5,08</text>
<text x="76.2" y="129.4" transform="rotate(-90 76.2 129.4)">4,06</text>
<text x="123.1" y="130.1">0,90</text>
<text x="89.3" y="134.1">0,90</text>
<text x="144.9" y="137" transform="rotate(-90 144.9 137)">2,54</text>
<text x="77.4" y="146.3" transform="rotate(-90 77.4 146.3)">2,54</text>
<text x="92.9" y="144.2" transform="rotate(-90 92.9 144.2)">2,54</text>
<text x="126.6" y="148.1" transform="rotate(60 126.6 148.1)">3,20</text>
<text x="151.2" y="144.3" transform="rotate(-90 151.2 144.3)">68,58</text>
<text x="118.2" y="150">2,54</text>
<text x="71.8" y="156.1" transform="rotate(-90 71.8 156.1)">3,56</text>
<text x="90.4" y="159.6" transform="rotate(30 90.4 159.6)">3,20</text>
<text x="144.9" y="160.7" transform="rotate(-90 144.9 160.7)">27,94</text>
<text x="71.8" y="166.7" transform="rotate(-90 71.8 166.7)">15,24</text>
<text x="82" y="166.5">6,61</text>
<text x="86.7" y="162.8">2,54</text>
<text x="103.5" y="166.7" transform="rotate(-90 103.5 166.7)">15,43</text>
<text x="111.4" y="162.6" transform="rotate(-90 111.4 162.6)">2,54</text>
<text x="122.7" y="167.1" transform="rotate(-90 122.7 167.1)">13,44</text>
<text x="139" y="166.7" transform="rotate(-90 139 166.7)">13,97</text>
<text x="124.1" y="168.4">15,01</text>
<text x="105.4" y="176.1">53,34</text>
</g>
<g font-size="2">
<text x="20.6" y="234.6">UNLESS OTHERWISE SPECIFIED:</text>
<text x="20.6" y="237.1">DIMENSIONS ARE IN MILLIMETERS</text>
<text x="20.6" y="239.6">SURFACE FINISH:</text>
<text x="54.4" y="234.6">FINISH:</text>
<text x="101.3" y="234.5">DEBURR AND</text>
<text x="101.3" y="237">BREAK SHARP</text>
<text x="101.3" y="239.5">EDGES</text>
<text x="132.6" y="236">DO NOT SCALE DRAWING</text>
<text x="173.3" y="236.2">REVISION</text>
<text x="20.6" y="242.1">TOLERANCES:</text>
<text x="22.2" y="244.6">LINEAR:</text>
<text x="22.2" y="247.1">ANGULAR:</text>
<text x="34.3" y="252">NAME</text>
<text x="50" y="251.9">SIGNATURE</text>
<text x="66.9" y="251.9">DATE</text>
<text x="120.1" y="251.9">TITLE:</text>
<text x="20.6" y="256.1">DRAWN</text>
<text x="63.8" y="256.1">05/12/2018</text>
<text x="20.9" y="260.3">CHK'D</text>
<text x="20.4" y="264.4">APPV'D</text>
<text x="21.1" y="268.8">MFG</text>
<text x="21.5" y="273">Q.A</text>
<text x="75.6" y="272.5">MATERIAL:</text>
<text x="120" y="272.5">DWG NO.</text>
<text x="75.6" y="285.5">WEIGHT:</text>
<text x="120.1" y="285.6">SCALE:1:1</text>
<text x="164.5" y="285.6">SHEET 1 OF 1</text>
</g>
</svg>
